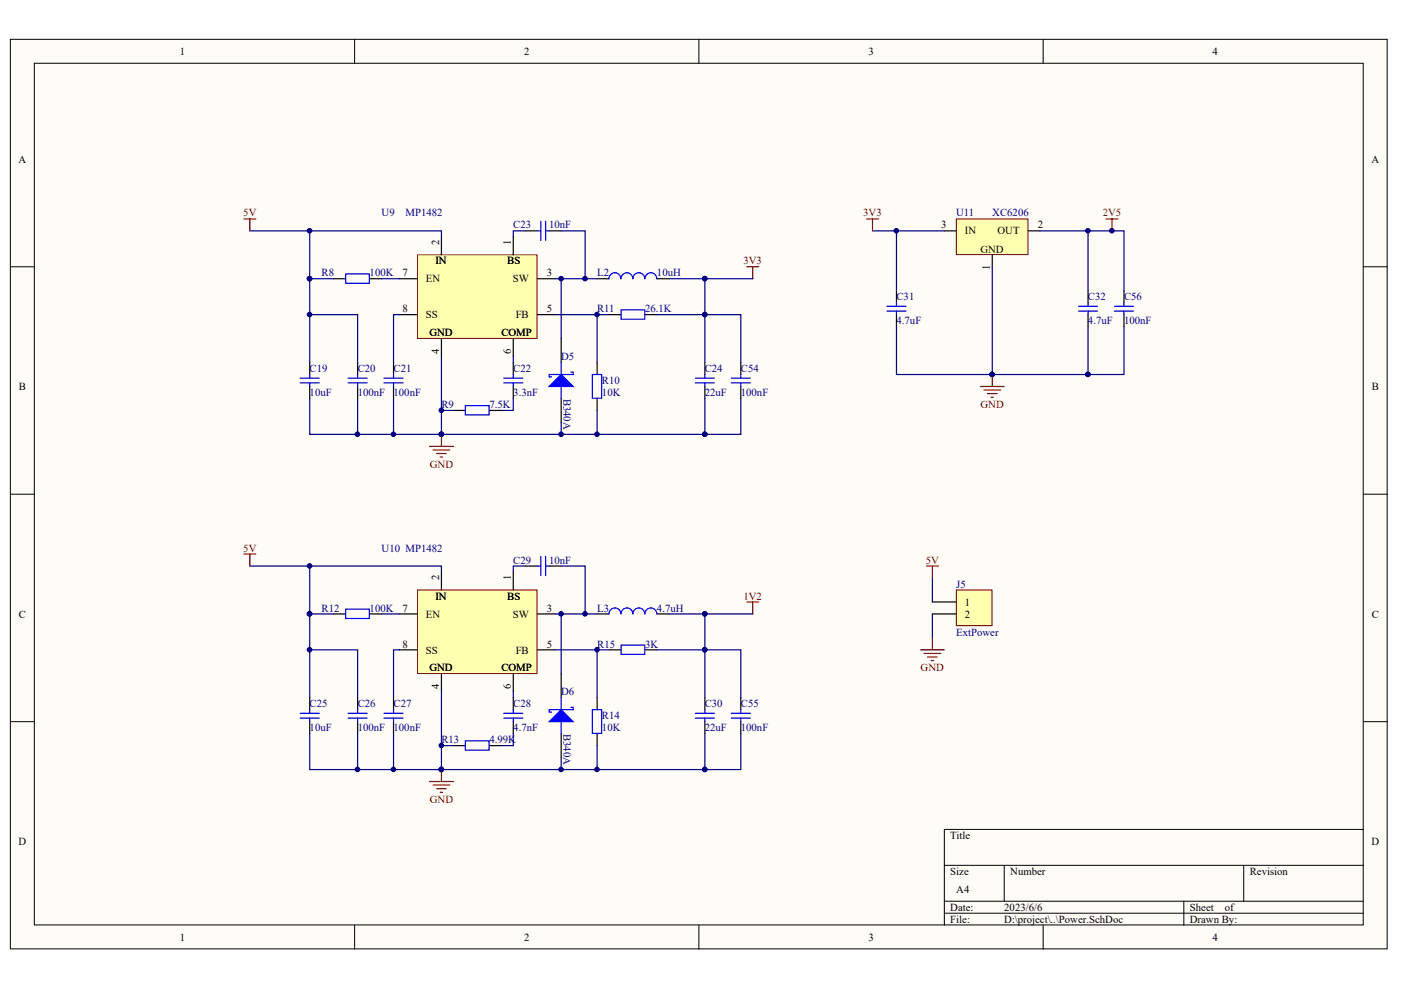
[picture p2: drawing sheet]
<svg xmlns="http://www.w3.org/2000/svg" width="297mm" height="210mm" viewBox="0 0 297 210" stroke-linecap="round" stroke-linejoin="round" font-family="sans-serif">
<g fill="#fffcf8" stroke="#000" stroke-width=".21">
<path d="M2.2 8.3h291.9v192.9h-291.9z"/>
<path d="M7.3 13.4h281.7v182.7h-281.7z"/>
</g>
<g fill="none" stroke="#000" stroke-width=".21">
<path d="M75.2 8.3v5.1M148.2 8.3v5.1M221.2 8.3v5.1M2.2 56.6h5.1M289.1 56.6h5.1M2.2 104.8h5.1M289.1 104.8h5.1M2.2 153h5.1M289.1 153h5.1M289.1 175.9h-88.9v20.3M75.2 196.2v5M148.2 196.2v5"/>
<path d="M200.2 183.5h88.9M200.2 191.1h88.9M200.2 193.6h88.9M212.9 183.5v7.6M221.2 196.2v5M251 191.1v5.1M263.7 183.5v7.6"/>
</g>
<path d="M202.8 46.4h15.1v7.6h-15.1z" fill="#ffffb0" stroke="#800000" stroke-width=".21"/>
<g fill="none" stroke="#000" stroke-width=".25">
<path d="M126.6 59.1h2.5M139.3 59.1h2.5M200.2 48.9h2.6M210.4 54v2.6M218 48.9h2.5M65.7 76.9v2.5M75.8 76.9v2.5M190.1 61.6v2.6M190.1 66.7v2.6M230.7 61.6v2.6M230.7 66.7v2.6M65.7 81.9v2.6"/>
<path d="M75.8 81.9v2.6"/>
</g>
<g fill="none" stroke="#00f" stroke-width=".25">
<path d="M131.6 59.1a1.26 1.26 0 0 0-1.2-1.3 1.26 1.26 0 0 0-1.3 1.3M134.2 59.1a1.24 1.24 0 0 0-1.3-1.3 1.24 1.24 0 0 0-1.2 1.3M136.7 59.1a1.26 1.26 0 0 0-1.3-1.3 1.26 1.26 0 0 0-1.2 1.3M139.2 59.1a1.24 1.24 0 0 0-1.2-1.3 1.24 1.24 0 0 0-1.2 1.3M65.7 79.4v.8M75.8 79.4v.8M188 64.9h4.1M188 66h4.1M190.1 64.2v.7M190.1 66v.7M228.7 64.9h4M228.7 66h4"/>
<path d="M230.7 64.2v.7M230.7 66v.7M63.6 80.2h4.1M63.6 81.2h4.1M65.7 81.2v.7M73.8 80.2h4.1M73.8 81.2h4.1M75.8 81.2v.7"/>
</g>
<g fill="none" stroke="#800000" stroke-width=".25">
<path d="M51.7 46.4h2.5M53 46.4v2.5M158.3 56.6h2.6M159.6 56.6v2.5M183.7 46.4h2.6M185 46.4v2.5M234.5 46.4h2.5M235.8 46.4v2.5M210.4 79.4v2.5M91.1 94.6h5M91.8 95.4h3.6M92.6 96.2h2"/>
<path d="M93.3 96.9h.5M93.6 92.1v2.5M207.8 81.9h5.1M208.6 82.7h3.6M209.4 83.5h2M210.1 84.2h.5"/>
</g>
<g fill="#000080" stroke="#000080" stroke-width=".21">
<circle cx="93.6" cy="92.1" r=".48"/>
<circle cx="210.3" cy="79.4" r=".49"/>
<circle cx="230.7" cy="79.4" r=".49"/>
<circle cx="190" cy="48.9" r=".48"/>
<circle cx="230.7" cy="48.9" r=".49"/>
<circle cx="235.7" cy="48.9" r=".49"/>
</g>
<path d="M185 48.9h15.2M190.1 48.9v12.7M210.4 56.6v22.8M230.7 48.9v12.7M190.1 69.3v10.1h40.6v-10.1" fill="none" stroke="#000080" stroke-width=".25"/>
<path d="M88.5 54h25.4v17.7h-25.4z" fill="#ffffb0" stroke="#800000" stroke-width=".21"/>
<g fill="none" stroke="#000" stroke-width=".25">
<path d="M70.7 59.1h2.6M78.4 59.1h2.5M84.7 59.1h3.8M93.6 50.2v3.8M108.8 50.2v3.8M111.4 48.9h2.5M113.9 59.1h3.8M116.4 48.9h2.6M83.4 76.9v2.5M84.7 66.7h3.8M93.6 71.8v3.8M108.8 71.8v3.8"/>
<path d="M108.8 76.9v2.5M113.9 66.7h3.8M126.6 76.9v2.5M129.1 66.7h2.6M136.8 66.7h2.5M149.4 76.9v2.5M83.4 81.9v2.6M96.1 87h2.6M103.7 87h2.6M108.8 81.9v2.6M126.6 84.5v2.5M149.4 81.9v2.6"/>
<path d="M126.6 130.2h2.5M139.3 130.2h2.5M65.7 147.9v2.6M65.7 153v2.6M75.8 147.9v2.6M75.8 153v2.6"/>
</g>
<g fill="none" stroke="#000080" stroke-width=".25">
<path d="M53 48.9h40.6v1.3M65.7 48.9v10.2h5M65.7 59.1v17.8M80.9 59.1h3.8M111.4 48.9h-2.6v1.3M117.7 59.1h8.9M119 48.9h5.1v10.2M141.8 59.1h7.6v7.6h-10.1M149.4 59.1h10.2M65.7 66.7h10.1v10.2M84.7 66.7h-1.3v10.2M93.6 75.6v16.5h-27.9v-7.6"/>
<path d="M108.8 75.6v1.3M117.7 66.7h11.4M75.8 84.5v7.6M83.4 84.5v7.6M93.6 87h2.5M108.8 84.5v2.5h-2.5M149.4 84.5v7.6h-55.8"/>
</g>
<g fill="none" stroke="#00f" stroke-width=".25">
<path d="M73.3 58.1h5v2h-5zM113.9 48.9h.8M114.7 46.9v4.1M115.7 46.9v4.1M115.7 48.9h.7M83.4 79.4v.8M108.8 79.4v.8M125.6 79.4h2v5h-2zM131.7 65.7h5v2h-5zM149.4 79.4v.8M81.4 80.2h4.1M81.4 81.2h4.1"/>
<path d="M83.4 81.2v.7M98.7 86h5v2h-5zM106.8 80.2h4.1M106.8 81.2h4.1M108.8 81.2v.7M147.4 80.2h4.1M147.4 81.2h4.1M149.4 81.2v.7M131.6 130.2a1.26 1.26 0 0 0-1.2-1.3 1.26 1.26 0 0 0-1.3 1.3M134.2 130.2a1.24 1.24 0 0 0-1.3-1.3 1.24 1.24 0 0 0-1.2 1.3M136.7 130.2a1.26 1.26 0 0 0-1.3-1.3 1.26 1.26 0 0 0-1.2 1.3M139.2 130.2a1.24 1.24 0 0 0-1.2-1.3 1.24 1.24 0 0 0-1.2 1.3"/>
<path d="M63.6 151.2h4.1M63.6 152.3h4.1M65.7 150.5v.7M65.7 152.3v.7M73.8 151.2h4.1M73.8 152.3h4.1M75.8 150.5v.7M75.8 152.3v.7"/>
</g>
<g fill="#000080" stroke="#000080" stroke-width=".21">
<circle cx="65.6" cy="59.1" r=".49"/>
<circle cx="65.6" cy="48.9" r=".49"/>
<circle cx="93.6" cy="92.1" r=".48"/>
<circle cx="75.8" cy="92.1" r=".49"/>
<circle cx="83.4" cy="92.1" r=".48"/>
<circle cx="93.6" cy="87" r=".48"/>
<circle cx="65.6" cy="66.7" r=".49"/>
<circle cx="124" cy="59.1" r=".48"/>
<circle cx="149.4" cy="66.7" r=".48"/>
<circle cx="149.4" cy="59.1" r=".48"/>
<circle cx="149.4" cy="92.1" r=".48"/>
<circle cx="93.6" cy="163.1" r=".48"/>
</g>
<path d="M51.7 117.5h2.5M53 117.5v2.5M158.3 127.6h2.6M159.6 127.6v2.6M91.1 165.7h5M91.8 166.5h3.6M92.6 167.2h2M93.3 168h.5M93.6 163.2v2.5" fill="none" stroke="#800000" stroke-width=".25"/>
<path d="M88.5 125.1h25.4v17.7h-25.4z" fill="#ffffb0" stroke="#800000" stroke-width=".21"/>
<g fill="none" stroke="#000" stroke-width=".25">
<path d="M119 71.8v5.1M157.1 76.9v2.5M238.3 61.6v2.6M238.3 66.7v2.6M119 84.5v5.1M157.1 81.9v2.6M70.7 130.2h2.6M78.4 130.2h2.5M84.7 130.2h3.8M84.7 137.8h3.8M93.6 121.3v3.8M108.8 121.3v3.8"/>
<path d="M111.4 120h2.5M113.9 130.2h3.8M113.9 137.8h3.8M116.4 120h2.6M129.1 137.8h2.6M136.8 137.8h2.5M83.4 147.9v2.6M83.4 153v2.6M93.6 142.9v3.8M96.1 158.1h2.6M103.7 158.1h2.6M108.8 142.9v3.8"/>
<path d="M108.8 147.9v2.6M108.8 153v2.6M119 142.9v5M119 155.6v5M126.6 147.9v2.6M126.6 155.6v2.5M149.4 147.9v2.6M149.4 153v2.6M157.1 147.9v2.6M157.1 153v2.6"/>
</g>
<g fill="none" stroke="#000080" stroke-width=".25">
<path d="M119 59.1v12.7M220.5 48.9h17.8v12.7M126.6 66.7v10.2M149.4 76.9v-10.2h7.7v10.2M238.3 69.3v10.1h-7.6M119 89.6v2.5M126.6 87v5.1M157.1 84.5v7.6h-7.7M53 120h40.6v1.3M65.7 120v10.2h5M65.7 137.8h10.1v10.1M65.7 130.2v17.7"/>
<path d="M80.9 130.2h3.8M84.7 137.8h-1.3v10.1M111.4 120h-2.6v1.3M117.7 130.2h8.9M117.7 137.8h11.4M119 120h5.1v10.2M119 130.2v12.7M126.6 137.8v10.1M141.8 130.2h7.6v7.6h-10.1M149.4 130.2h10.2M75.8 155.6v7.6M83.4 155.6v7.6"/>
<path d="M93.6 146.7v16.5h-27.9v-7.6M93.6 158.1h2.5M108.8 155.6v2.5h-2.5M108.8 146.7v1.2M126.6 158.1v5.1M149.4 155.6v7.6h-55.8M149.4 147.9v-10.1h7.7v10.1M157.1 155.6v7.6h-7.7M119 160.6v2.6"/>
</g>
<g fill="none" stroke="#00f" stroke-width=".25">
<path d="M119 76.9v2.5M121 78.9h.5v.5h-5.1v.5h.6M157.1 79.4v.8M236.3 64.9h4M236.3 66h4M238.3 64.2v.7M238.3 66v.7M119 81.9v2.6M155 80.2h4.1M155 81.2h4.1M157.1 81.2v.7M114.7 118v4"/>
<path d="M115.7 118v4M73.3 129.2h5v1.9h-5zM113.9 120h.8M115.7 120h.7M131.7 136.8h5v1.9h-5zM81.4 151.2h4.1M81.4 152.3h4.1M83.4 150.5v.7M83.4 152.3v.7M98.7 157.1h5v2h-5zM106.8 151.2h4.1M106.8 152.3h4.1"/>
<path d="M108.8 150.5v.7M108.8 152.3v.7M119 147.9v2.6M119 153v2.6M121 150h.5v.5h-5.1v.5h.6M125.6 150.5h2v5h-2zM147.4 151.2h4.1M147.4 152.3h4.1M149.4 150.5v.7M149.4 152.3v.7M155 151.2h4.1M155 152.3h4.1"/>
<path d="M157.1 150.5v.7M157.1 152.3v.7"/>
</g>
<g fill="#000080" stroke="#000080" stroke-width=".21">
<circle cx="65.6" cy="130.1" r=".49"/>
<circle cx="65.6" cy="120" r=".49"/>
<circle cx="93.6" cy="163.1" r=".48"/>
<circle cx="75.8" cy="163.1" r=".49"/>
<circle cx="83.4" cy="163.1" r=".48"/>
<circle cx="93.6" cy="158.1" r=".48"/>
<circle cx="65.6" cy="137.8" r=".49"/>
<circle cx="124" cy="130.1" r=".48"/>
<circle cx="149.4" cy="137.8" r=".48"/>
<circle cx="149.4" cy="130.1" r=".48"/>
<circle cx="149.4" cy="163.1" r=".48"/>
<circle cx="126.6" cy="66.7" r=".48"/>
<circle cx="126.6" cy="92.1" r=".48"/>
<circle cx="119" cy="163.1" r=".48"/>
<circle cx="126.6" cy="163.1" r=".48"/>
<circle cx="126.6" cy="137.8" r=".48"/>
<circle cx="119" cy="59.1" r=".48"/>
<circle cx="119" cy="92.1" r=".48"/>
<circle cx="119" cy="130.1" r=".48"/>
<circle cx="149.4" cy="92.1" r=".48"/>
<circle cx="149.4" cy="66.7" r=".48"/>
<circle cx="230.7" cy="79.4" r=".49"/>
</g>
<g fill="#00f" stroke="#00f" stroke-width=".25">
<path d="M116.4 81.9l2.6-2.5 2.5 2.5z"/>
<path d="M116.4 153l2.6-2.5 2.5 2.5z"/>
</g>
<path d="M202.8 125.1h7.5v7.6h-7.5z" fill="#ffffb0" stroke="#800000" stroke-width=".21"/>
<path d="M197.7 127.6h5.1M197.7 130.2h5.1" fill="none" stroke="#000" stroke-width=".25"/>
<path d="M197.7 122.6v5M197.7 130.2v5" fill="none" stroke="#000080" stroke-width=".25"/>
<path d="M195.1 137.8h5.1M195.9 138.5h3.6M196.4 120h2.6M196.7 139.3h2M197.7 120v2.6M197.7 135.2v2.6M197.4 140.1h.5" fill="none" stroke="#800000" stroke-width=".25"/>
<g font-size="2.3">
<text x="38.1" y="11.6">1</text>
<text x="111.1" y="11.6">2</text>
<text x="184.1" y="11.6">3</text>
<text x="257.1" y="11.6">4</text>
<text x="3.9" y="34.5">A</text>
<text x="290.8" y="34.5">A</text>
<text x="93.1" y="52" transform="rotate(-90 93.1 52)">2</text>
<text x="108.3" y="52" transform="rotate(-90 108.3 52)">1</text>
<text x="199.6" y="48.4">3</text>
<text x="204.6" y="49.7">IN</text>
<text x="207.9" y="53.5">GND</text>
<text x="211.5" y="49.7">OUT</text>
<text x="220" y="48.4">2</text>
<text x="85.3" y="58.6">7</text>
<text x="90.3" y="59.9">EN</text>
<text x="92.3" y="56.1">IN</text>
<text x="107.6" y="56.1">BS</text>
<text x="108.7" y="59.9">SW</text>
<text x="115.9" y="58.6">3</text>
<text x="209.9" y="57.2" transform="rotate(-90 209.9 57.2)">1</text>
<text x="85.3" y="66.2">8</text>
<text x="90.3" y="67.5">SS</text>
<text x="91" y="71.3">GND</text>
<text x="106.3" y="71.3">COMP</text>
<text x="109.3" y="67.5">FB</text>
<text x="115.9" y="66.2">5</text>
<text x="93.1" y="75" transform="rotate(-90 93.1 75)">4</text>
<text x="108.3" y="75" transform="rotate(-90 108.3 75)">6</text>
<text x="4" y="82.7">B</text>
<text x="290.9" y="82.7">B</text>
<text x="93.1" y="123.1" transform="rotate(-90 93.1 123.1)">2</text>
<text x="108.3" y="123.1" transform="rotate(-90 108.3 123.1)">1</text>
<text x="4" y="131">C</text>
<text x="85.3" y="129.7">7</text>
<text x="90.3" y="131">EN</text>
<text x="92.3" y="127.1">IN</text>
<text x="107.6" y="127.1">BS</text>
<text x="108.7" y="131">SW</text>
<text x="115.9" y="129.7">3</text>
<text x="204.6" y="128.4">1</text>
<text x="204.6" y="131">2</text>
<text x="290.9" y="131">C</text>
<text x="85.3" y="137.3">8</text>
<text x="115.9" y="137.3">5</text>
<text x="90.3" y="138.6">SS</text>
<text x="91" y="142.4">GND</text>
<text x="106.3" y="142.4">COMP</text>
<text x="109.3" y="138.6">FB</text>
<text x="93.1" y="146" transform="rotate(-90 93.1 146)">4</text>
<text x="108.3" y="146" transform="rotate(-90 108.3 146)">6</text>
<text x="3.9" y="179.1">D</text>
<text x="201.5" y="177.9">Title</text>
<text x="290.8" y="179.1">D</text>
<text x="201.5" y="185.5">Size</text>
<text x="214.2" y="185.5">Number</text>
<text x="265" y="185.5">Revision</text>
<text x="202.7" y="189.3">A4</text>
<text x="201.5" y="193.1">Date:</text>
<text x="201.5" y="195.7">File:</text>
<text x="212.9" y="193.1">2023/6/6</text>
<text x="212.9" y="195.7">D:\project\..\Power.SchDoc</text>
<text x="252.3" y="193.1">Sheet</text>
<text x="252.3" y="195.7">Drawn By:</text>
<text x="259.7" y="193.1">of</text>
<text x="38.1" y="199.5">1</text>
<text x="111.1" y="199.5">2</text>
<text x="184.1" y="199.5">3</text>
<text x="257.1" y="199.5">4</text>
</g>
<g font-size="2.3" fill="#800000">
<text x="51.6" y="45.9">5V</text>
<text x="183" y="45.9">3V3</text>
<text x="233.8" y="45.9">2V5</text>
<text x="157.6" y="56.1">3V3</text>
<text x="207.9" y="86.5">GND</text>
<text x="91.1" y="99.2">GND</text>
<text x="51.6" y="117">5V</text>
<text x="196.3" y="119.5">5V</text>
<text x="157.6" y="127.1">1V2</text>
<text x="195.2" y="142.4">GND</text>
<text x="91.1" y="170.3">GND</text>
</g>
<g font-size="2.3" fill="#000080">
<text x="80.9" y="45.9">U9</text>
<text x="86" y="45.9">MP1482</text>
<text x="202.7" y="45.9">U11</text>
<text x="210.4" y="45.9">XC6206</text>
<text x="108.8" y="48.4">C23</text>
<text x="116.4" y="48.4">10nF</text>
<text x="68.2" y="58.6">R8</text>
<text x="78.4" y="58.6">100K</text>
<text x="126.6" y="58.6">L2</text>
<text x="139.3" y="58.6">10uH</text>
<text x="190.1" y="63.7">C31</text>
<text x="230.7" y="63.7">C32</text>
<text x="238.3" y="63.7">C56</text>
<text x="126.6" y="66.2">R11</text>
<text x="136.8" y="66.2">26.1K</text>
<text x="190.1" y="68.7">4.7uF</text>
<text x="230.7" y="68.7">4.7uF</text>
<text x="238.3" y="68.7">100nF</text>
<text x="119" y="76.4">D5</text>
<text x="65.7" y="78.9">C19</text>
<text x="65.7" y="84">10uF</text>
<text x="75.8" y="78.9">C20</text>
<text x="75.8" y="84">100nF</text>
<text x="83.4" y="78.9">C21</text>
<text x="83.4" y="84">100nF</text>
<text x="108.8" y="78.9">C22</text>
<text x="108.8" y="84">3.3nF</text>
<text x="127.6" y="81.5">R10</text>
<text x="127.6" y="84">10K</text>
<text x="149.4" y="78.9">C24</text>
<text x="149.4" y="84">22uF</text>
<text x="157.1" y="78.9">C54</text>
<text x="157.1" y="84">100nF</text>
<text x="93.6" y="86.5">R9</text>
<text x="103.8" y="86.5">7.5K</text>
<text x="119.5" y="84.5" transform="rotate(90 119.5 84.5)">B340A</text>
<text x="80.9" y="117">U10 MP1482</text>
<text x="108.8" y="119.5">C29</text>
<text x="116.4" y="119.5">10nF</text>
<text x="202.7" y="124.6">J5</text>
<text x="68.2" y="129.7">R12</text>
<text x="78.4" y="129.7">100K</text>
<text x="126.6" y="129.7">L3</text>
<text x="139.3" y="129.7">4.7uH</text>
<text x="126.6" y="137.3">R15</text>
<text x="136.8" y="137.3">3K</text>
<text x="202.7" y="134.8">ExtPower</text>
<text x="65.7" y="150">C25</text>
<text x="75.8" y="150">C26</text>
<text x="83.4" y="150">C27</text>
<text x="108.8" y="150">C28</text>
<text x="119" y="147.4">D6</text>
<text x="149.4" y="150">C30</text>
<text x="157.1" y="150">C55</text>
<text x="65.7" y="155.1">10uF</text>
<text x="75.8" y="155.1">100nF</text>
<text x="83.4" y="155.1">100nF</text>
<text x="108.8" y="155.1">4.7nF</text>
<text x="119.5" y="155.5" transform="rotate(90 119.5 155.5)">B340A</text>
<text x="127.6" y="152.5">R14</text>
<text x="127.6" y="155.1">10K</text>
<text x="149.4" y="155.1">22uF</text>
<text x="157.1" y="155.1">100nF</text>
<text x="93.6" y="157.6">R13</text>
<text x="103.8" y="157.6">4.99K</text>
</g>
</svg>
